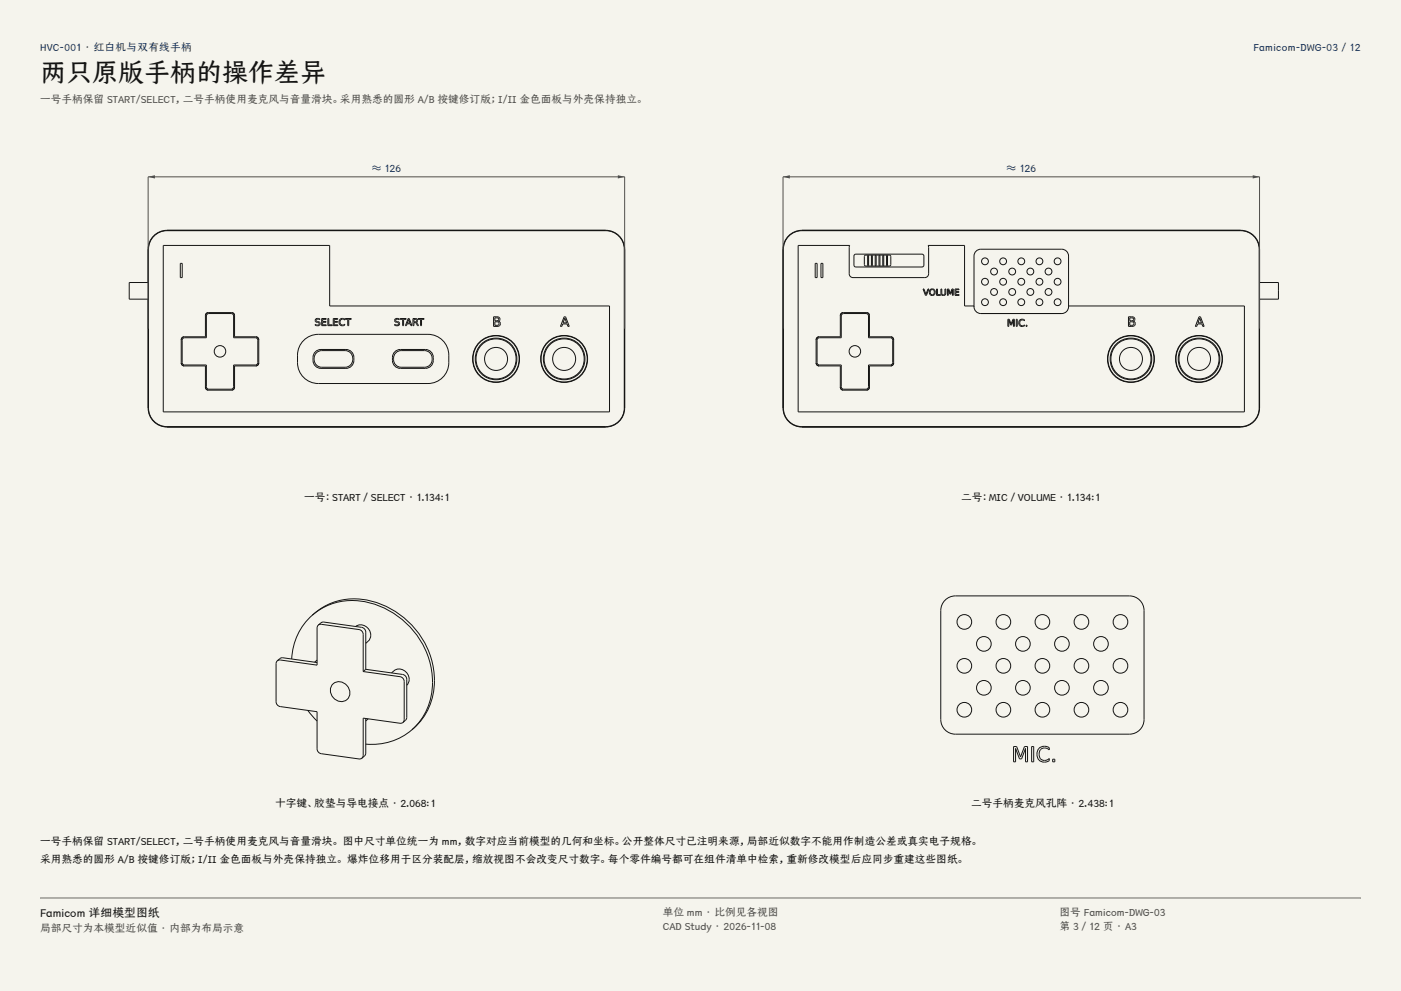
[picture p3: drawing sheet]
<svg xmlns="http://www.w3.org/2000/svg" width="420mm" height="297mm" viewBox="0 0 420 297" stroke-linecap="round" stroke-linejoin="round" font-family="sans-serif">
<g fill="#f5f4ed">
<path d="M0 0h420v297h-420z"/>
<path d="M12 12h396v275h-396z"/>
</g>
<g fill="none" stroke="#141413" stroke-width=".3">
<path d="M46.1 70.7a5.7 5.7 0 0 1 4-1.7h131.5a5.7 5.7 0 0 1 5.7 5.7v47.6a5.7 5.7 0 0 1-5.7 5.7h-131.5a5.7 5.7 0 0 1-5.7-5.7v-47.6a5.6 5.6 0 0 1 1.7-4zM46.1 70.8a5.5 5.5 0 0 1 4-1.7h131.5a5.6 5.6 0 0 1 5.5 5.6v47.6a5.6 5.6 0 0 1-5.5 5.6h-131.5a5.6 5.6 0 0 1-5.6-5.6v-47.6a5.5 5.5 0 0 1 1.6-3.9zM48.9 73.6h49.9v18.1h83.9v31.7h-133.8zM54.1 78.9h.5v4.3h-.5zM44.4 84.7h-5.7v5h5.7M61.9 93.9l.6-.2h6.9a.91 .91 0 0 1 .9 .9v6.3h6.4a.91 .91 0 0 1 .9 .9v7a.91 .91 0 0 1-.9 .9h-6.4v6.3a.91 .91 0 0 1-.9 .9h-6.9a.91 .91 0 0 1-.9-.9v-6.3h-6.4a.91 .91 0 0 1-.9-.9v-7a.91 .91 0 0 1 .9-.9h6.4v-6.3zM62.1 94.2l.5-.2h7l.4 .7v6.5h6.6l.6 .5v7.2l-.6 .5h-6.6v6.5l-.4 .7h-7.3l-.4-.7v-6.5h-6.6l-.6-.5v-7.2l.6-.5h6.6v-6.5zM94.7 95.6l.8-.1h.4v.3a.5 .5 0 0 0-.7-.2 .5 .5 0 0 0-.2 .7 .77 .77 0 0 1 1 .9 .77 .77 0 0 1-1.3 .4l-.2-.4a.59 .59 0 0 0 .7 .3 .59 .59 0 0 0 .4-.7l-.1-.1a.71 .71 0 0 1-.9-.3 .71 .71 0 0 1 .1-.8zM96.4 95.5h1.4v.2h-1.1v.6h1v.3h-1v.7h1.1v.3h-1.4zM98.3 95.5h.3v1.8h1v.3h-1.3zM99.9 95.5h1.4v.2h-1.1v.6h1v.3h-1v.7h1.1v.3h-1.4zM101.9 95.7a.83 .83 0 0 1 1.4 .2 .83 .83 0 0 0-1.1 0 .83 .83 0 0 0 0 1.2 .83 .83 0 0 0 1.1 0 .85 .85 0 0 1-.8 .6 .85 .85 0 0 1-.7-.6l-.1-.9z"/>
<path d="M103.5 95.5h1.8v.2h-.8v1.9h-.2v-1.9h-.8zM118.5 95.6l.8-.1h.4v.3a.5 .5 0 0 0-.7-.2 .5 .5 0 0 0-.2 .7 .77 .77 0 0 1 1 .9 .77 .77 0 0 1-1.3 .4l-.2-.4a.59 .59 0 0 0 .7 .3 .59 .59 0 0 0 .4-.7l-.1-.1a.71 .71 0 0 1-.8-.3 .71 .71 0 0 1 0-.8zM119.9 95.5h1.9v.2h-.8v1.9h-.3v-1.9h-.8zM122.4 95.5h.3l.8 2.1h-.3l-.2-.6h-1l-.2 .6h-.3zM122.5 95.7l.4 1.1h-.8zM123.8 95.5h.7a.6 .6 0 0 1 .6 .4 .6 .6 0 0 1-.3 .7l.7 1h-.4l-.3-.7-.4-.2h-.3v.9h-.3zM124.1 95.7h.4a.38 .38 0 0 1 .4 .4 .38 .38 0 0 1-.4 .4h-.4zM125.3 95.5h1.8v.2h-.7v1.9h-.3v-1.9h-.8zM148 94.9h1a.7 .7 0 0 1 .8 .5 .7 .7 0 0 1-.4 .9 .8 .8 0 0 1 .6 .9 .8 .8 0 0 1-1 .6h-1zM148.4 96.4h.6a.54 .54 0 0 1 .6 .6 .54 .54 0 0 1-.6 .5h-.6zM148.4 95.3h.5a.45 .45 0 0 1 .6 .4 .45 .45 0 0 1-.6 .4h-.5zM169.1 94.9h.5l1.1 2.9h-.5l-.2-.7h-1.3l-.3 .7h-.4z"/>
<path d="M169.3 95.3l.6 1.5h-1.1zM91 102a6.2 6.2 0 0 1 4.4-1.8h32.9a6.2 6.2 0 0 1 6.2 6.2 7.3 7.3 0 0 1-2.5 7.3 6.2 6.2 0 0 1-3.7 1.2h-32.9a6.2 6.2 0 0 1-6.2-6.2 7.5 7.5 0 0 1 1.8-6.7zM94.7 105.3l1.5-.6h7.5a2.87 2.87 0 0 1 2.4 2.9 2.87 2.87 0 0 1-2.4 2.8h-7.5a2.85 2.85 0 0 1-2.1-4.3zM94.8 105.7l1-.5 .6-.1h7.1a2.5 2.5 0 0 1 2.3 2.5 2.5 2.5 0 0 1-2.3 2.5h-7.1a2.54 2.54 0 0 1-2.1-1.7 2.54 2.54 0 0 1 .5-2.7zM118.5 105.3l1.5-.6h7.5a2.87 2.87 0 0 1 2.4 2.9 2.87 2.87 0 0 1-2.4 2.8h-7.5a2.85 2.85 0 0 1-2.1-4.3zM118.7 105.7l1-.5 .6-.1h7a2.5 2.5 0 0 1 2.3 2.5 2.5 2.5 0 0 1-2.3 2.5h-7a2.54 2.54 0 0 1-2.2-1.7 2.54 2.54 0 0 1 .6-2.7z"/>
<circle cx="65.9" cy="105.3" r="1.73"/>
<circle cx="148.7" cy="107.6" r="7.1"/>
<circle cx="148.7" cy="107.6" r="6.9"/>
<circle cx="148.7" cy="107.6" r="6.3"/>
<circle cx="148.7" cy="107.6" r="6"/>
<circle cx="148.7" cy="107.6" r="3.5"/>
<circle cx="169.1" cy="107.6" r="7.1"/>
<circle cx="169.1" cy="107.6" r="6.9"/>
<circle cx="169.1" cy="107.6" r="6.3"/>
<circle cx="169.1" cy="107.6" r="6"/>
<circle cx="169.1" cy="107.6" r="3.5"/>
</g>
<path d="M44.4 98.5v-45.5h142.9v45.5" fill="none" stroke="#504e49" stroke-width=".3"/>
<g fill="#504e49">
<path d="M44.4 53l2-.5v1z"/>
<path d="M185.2 52.5l2.1 .5-2.1 .5z"/>
</g>
<g fill="none" stroke="#141413" stroke-width=".3">
<path d="M236.4 70.7a5.7 5.7 0 0 1 4-1.7h131.5a5.7 5.7 0 0 1 5.7 5.7v47.6a5.7 5.7 0 0 1-5.7 5.7h-131.5a5.7 5.7 0 0 1-5.7-5.7v-47.6a5.6 5.6 0 0 1 1.7-4zM236.5 70.8a5.5 5.5 0 0 1 3.9-1.7h131.5a5.6 5.6 0 0 1 5.6 5.6v47.6a5.6 5.6 0 0 1-5.6 5.6h-131.5a5.6 5.6 0 0 1-5.5-5.6v-47.6a5.5 5.5 0 0 1 1.6-3.9zM244.4 78.9h.6v4.3h-.6zM246.1 78.9h.6v4.3h-.6zM256.1 76.4l.5-.2h19.8l.6 .5v2.8l-.6 .5h-19.8l-.6-.5zM259.3 76.5h7.5l.3 .4-.1 2.6-.4 .2h-7.3l-.2-.4v-2.4zM260.1 79.6h.1M260.1 76.6v3M260.2 76.6h-.1M260.2 79.6h.1M260.2 76.6h.1M260.3 76.6h.1"/>
<path d="M260.4 79.6h-.1M260.4 76.6v3M261.2 79.6h.1M261.2 76.6v3M261.3 76.6h-.1M261.3 79.6h.2M261.3 76.6h.2M261.5 76.6h.1M261.5 79.6h.1M261.5 76.6v3M262.4 79.6h.1M262.4 76.6v3"/>
<path d="M262.4 76.6h.1M262.4 76.6h.3v3h-.3M263.5 76.6h.3l-.1 3h-.2zM264.7 76.6h.2v3h-.3zM265.8 76.6h.3l-.1 3h-.2zM292.6 75.3l1.4-.6h24.3a2.04 2.04 0 0 1 2 2v15.2a2.04 2.04 0 0 1-2 2.1h-24.3a2.04 2.04 0 0 1-2-2.1v-15.2zM252.2 93.9l.6-.2h6.9a.91 .91 0 0 1 .9 .9v6.3h6.4a.91 .91 0 0 1 .9 .9v7a.91 .91 0 0 1-.9 .9h-6.4v6.3a.91 .91 0 0 1-.9 .9h-6.9a.91 .91 0 0 1-.9-.9v-6.3h-6.3a.91 .91 0 0 1-.9-.9v-7a.91 .91 0 0 1 .9-.9h6.3v-6.3zM252.4 94.2l.5-.2h7l.5 .7v6.5h6.5l.7 .5v7.2l-.7 .5h-6.5v6.5l-.5 .7h-7.3l-.4-.7v-6.5h-6.5l-.7-.5v-7.2l.7-.5h6.5v-6.5zM276.7 86.6h.3l.6 1.6 .6-1.6h.3l-.8 1.9h-.3zM280.8 86.6h.2v1.7h1v.2h-1.2zM282.1 86.6h.2v1.2a.48 .48 0 0 0 .5 .6 .48 .48 0 0 0 .5-.6v-1.2h.2v1.2a.73 .73 0 0 1-.7 .8 .73 .73 0 0 1-.7-.8zM284 86.6h.4l.5 1.3 .5-1.3h.4v1.9h-.3v-1.7l-.5 1.4h-.2l-.5-1.4v1.7h-.3z"/>
<path d="M286.3 86.6h1.2v.2h-.9v.6h.9v.2h-.9v.7h.9v.2h-1.2zM292 91.7h-2.8v-18.1h-11l.2 8.5-.2 .6-.9 .5-21.9-.1-.6-.4-.2-.6 .1-8.5h-15.4v49.8h133.8v-31.7h-52.8M302.1 95.7h.5l.5 1.4 .6-1.4h.4v2.1h-.3v-1.9l-.5 1.5h-.3l-.6-1.5v1.9h-.3zM304.7 95.7h.3v2.1h-.3zM305.7 95.9a.83 .83 0 0 1 1.4 .3 .83 .83 0 0 0-1.1 0 .83 .83 0 0 0 0 1.1 .83 .83 0 0 0 1.1 .1 .85 .85 0 0 1-.8 .5 .85 .85 0 0 1-.8-.6l-.1-.9zM307.6 97.5h.3v.3h-.3zM338.3 94.9h1a.7 .7 0 0 1 .9 .5 .7 .7 0 0 1-.5 .9 .8 .8 0 0 1 .6 .9 .8 .8 0 0 1-1 .6h-1zM338.7 96.4h.6a.54 .54 0 0 1 .6 .6 .54 .54 0 0 1-.6 .5h-.6zM338.7 95.3h.6a.45 .45 0 0 1 .5 .4 .45 .45 0 0 1-.5 .4h-.6zM359.4 94.9h.5l1.1 2.9h-.4l-.3-.7h-1.3l-.2 .7h-.5zM359.7 95.3l.5 1.5h-1.1zM377.6 84.7h5.7v2.1v2.9h-5.7"/>
<circle cx="295.3" cy="78.3" r="1.02"/>
<circle cx="300.7" cy="78.3" r="1.02"/>
<circle cx="306.2" cy="78.3" r="1.02"/>
<circle cx="311.6" cy="78.3" r="1.02"/>
<circle cx="317" cy="78.3" r="1.02"/>
<circle cx="279.5" cy="87.5" r=".96"/>
<circle cx="279.5" cy="87.5" r=".72"/>
<circle cx="295.3" cy="84.4" r="1.02"/>
<circle cx="295.3" cy="90.6" r="1.02"/>
<circle cx="298" cy="87.5" r="1.02"/>
<circle cx="298" cy="81.4" r="1.02"/>
<circle cx="300.7" cy="84.4" r="1.02"/>
<circle cx="300.7" cy="90.6" r="1.02"/>
<circle cx="303.4" cy="87.5" r="1.02"/>
<circle cx="303.4" cy="81.4" r="1.02"/>
<circle cx="306.2" cy="84.4" r="1.02"/>
<circle cx="306.2" cy="90.6" r="1.02"/>
<circle cx="308.9" cy="87.5" r="1.02"/>
<circle cx="308.9" cy="81.4" r="1.02"/>
<circle cx="311.6" cy="84.4" r="1.02"/>
<circle cx="311.6" cy="90.6" r="1.02"/>
<circle cx="314.3" cy="87.5" r="1.02"/>
<circle cx="314.3" cy="81.4" r="1.02"/>
<circle cx="317" cy="84.4" r="1.02"/>
<circle cx="317" cy="90.6" r="1.02"/>
<circle cx="256.3" cy="105.3" r="1.73"/>
<circle cx="339" cy="107.6" r="7.1"/>
<circle cx="339" cy="107.6" r="6.9"/>
<circle cx="339" cy="107.6" r="6.3"/>
<circle cx="339" cy="107.6" r="6"/>
<circle cx="339" cy="107.6" r="3.5"/>
<circle cx="359.4" cy="107.6" r="7.1"/>
<circle cx="359.4" cy="107.6" r="6.9"/>
<circle cx="359.4" cy="107.6" r="6.3"/>
<circle cx="359.4" cy="107.6" r="6"/>
<circle cx="359.4" cy="107.6" r="3.5"/>
</g>
<path d="M234.7 98.5v-45.5h142.9v45.5" fill="none" stroke="#504e49" stroke-width=".3"/>
<g fill="#504e49">
<path d="M234.7 53l2.1-.5v1z"/>
<path d="M375.6 52.5l2 .5-2 .5z"/>
</g>
<g fill="none" stroke="#141413" stroke-width=".3">
<path d="M283.6 179.6a4.4 4.4 0 0 1 2.8-1h52.2a4.4 4.4 0 0 1 4.4 4.4v32.6a4.4 4.4 0 0 1-4.4 4.4h-52.2a4.4 4.4 0 0 1-4.4-4.4v-32.6a4.4 4.4 0 0 1 1.6-3.4zM83.1 198l-.3 .9v11.4l.5 1.1 .7 .4 11.1 1.5v11.1l.2 .8 .6 .6 11.7 1.7 .9-.3M83.1 198a1.8 1.8 0 0 1 1.7-.9l10.3 1.5M93.6 184.4a19.7 19.7 0 0 1 23-1.4 23.9 23.9 0 0 1 11.7 28.9l-1.1 2.2-1.3 2-2.4 2.6M93.6 184.4a18.4 18.4 0 0 0-6.2 13.1M93.6 184.4a19.2 19.2 0 0 1 21.7-2.9 24.1 24.1 0 0 1 13.6 29.9 17.9 17.9 0 0 1-5.4 7.3M95 197.8l-.7 .7M95.1 197.8h-.1M95.4 187.3l-.3 .9v11.1l-11.1-1.5-.9 .2M95.4 187.3l.9-.2 11.3 1.6 .8 .3 .5 1.1v11.2M95.4 187.3a1.8 1.8 0 0 1 1.7-.9l11.3 1.6 .7 .4 .5 1v11.2M106.6 187.8a2.94 2.94 0 0 1 4.1 .9 2.94 2.94 0 0 1-1.1 4.1"/>
<path d="M92.3 212.9l2.8 3.2M99.9 204.9a3.2 3.2 0 0 1 4.1 .6 3.2 3.2 0 0 1 0 4.2 3.2 3.2 0 0 1-4.1-.6 3.2 3.2 0 0 1 0-4.2zM108.9 201.3l11 1.5 1 .7 .3 .7v11.5l-.4 .8M109.6 200.6l11.1 1.5 1 .7 .2 .8v11.4a1.8 1.8 0 0 1-1.1 1.5M109.6 215.3v10.4a1.8 1.8 0 0 1-1.1 1.5M109.6 200.6l-.7 .7M110.4 215.4l-.8 .7M117.4 201.7a2.94 2.94 0 0 1 4.1-.5 2.94 2.94 0 0 1 .4 4.2M120.8 216.5l-.9 .3-11-1.6v11.2l-.4 .8M123.5 218.7a18.4 18.4 0 0 1-13.9 4.3M303.9 223.7h.9l1.1 3.2 1.2-3.2h.9v4.6h-.6v-4l-1.1 3.1h-.7l-1.1-3.1v4h-.6zM309.3 223.7h.6v4.6h-.6z"/>
<path d="M311.5 224.3a2.53 2.53 0 0 1 3.1-.2v.6a1.81 1.81 0 0 0-2.5-.2 1.81 1.81 0 0 0-.5 2.3 1.77 1.77 0 0 0 3 .5v.7a2.39 2.39 0 0 1-3.2-.3 2.39 2.39 0 0 1-.2-3.1zM315.6 227.5h.6v.8h-.6z"/>
<circle cx="289.1" cy="199.6" r="2.2"/>
<circle cx="289.1" cy="186.4" r="2.2"/>
<circle cx="294.9" cy="193" r="2.2"/>
<circle cx="300.8" cy="199.6" r="2.2"/>
<circle cx="300.8" cy="186.4" r="2.2"/>
<circle cx="306.6" cy="193" r="2.2"/>
<circle cx="312.5" cy="199.6" r="2.2"/>
<circle cx="312.5" cy="186.4" r="2.2"/>
<circle cx="318.3" cy="193" r="2.2"/>
<circle cx="324.2" cy="199.6" r="2.2"/>
<circle cx="324.2" cy="186.4" r="2.2"/>
<circle cx="330" cy="193" r="2.2"/>
<circle cx="335.9" cy="199.6" r="2.2"/>
<circle cx="335.9" cy="186.4" r="2.2"/>
<circle cx="289.1" cy="212.7" r="2.2"/>
<circle cx="294.9" cy="206.1" r="2.2"/>
<circle cx="300.8" cy="212.7" r="2.2"/>
<circle cx="306.6" cy="206.1" r="2.2"/>
<circle cx="312.5" cy="212.7" r="2.2"/>
<circle cx="318.3" cy="206.1" r="2.2"/>
<circle cx="324.2" cy="212.7" r="2.2"/>
<circle cx="330" cy="206.1" r="2.2"/>
<circle cx="335.9" cy="212.7" r="2.2"/>
</g>
<path d="M12 269.3h396zM12 269h396v.3h-396z" fill-rule="evenodd" fill="#504e49"/>
<text font-size="7.8" fill="#141413" x="12" y="24.7">两只原版手柄的操作差异</text>
<text font-size="3.5" fill="#141413" x="12" y="274.9">Famicom 详细模型图纸</text>
<g font-size="3.2" fill="#1b365d">
<text x="12" y="15.3">HVC-001 · 红白机与双有线手柄</text>
<text x="375.7" y="15.3">Famicom-DWG-03 / 12</text>
<text x="111.4" y="51.4">≈ 126</text>
<text x="301.7" y="51.4">≈ 126</text>
</g>
<g font-size="3.2" fill="#504e49">
<text x="12" y="30.9">一号手柄保留 START/SELECT，二号手柄使用麦克风与音量滑块。采用熟悉的圆形 A/B 按键修订版；I/II 金色面板与外壳保持独立。</text>
<text x="198.7" y="274.5">单位 mm · 比例见各视图</text>
<text x="317.6" y="274.5">图号 Famicom-DWG-03</text>
<text x="12" y="279.3">局部尺寸为本模型近似值 · 内部为布局示意</text>
<text x="198.7" y="278.8">CAD Study · 2026-11-08</text>
<text x="317.6" y="278.8">第 3 / 12 页 · A3</text>
</g>
<g font-size="3.2" fill="#141413">
<text x="91.2" y="150">一号：START / SELECT · 1.134:1</text>
<text x="288.2" y="150">二号：MIC / VOLUME · 1.134:1</text>
<text x="82.5" y="242">十字键、胶垫与导电接点 · 2.068:1</text>
<text x="291.1" y="242">二号手柄麦克风孔阵 · 2.438:1</text>
<text x="12" y="253.3">一号手柄保留 START/SELECT，二号手柄使用麦克风与音量滑块。 图中尺寸单位统一为 mm，数字对应当前模型的几何和坐标。公开整体尺寸已注明来源，局部近似数字不能用作制造公差或真实电子规格。</text>
<text x="12" y="258.6">采用熟悉的圆形 A/B 按键修订版；I/II 金色面板与外壳保持独立。 爆炸位移用于区分装配层，缩放视图不会改变尺寸数字。每个零件编号都可在组件清单中检索，重新修改模型后应同步重建这些图纸。</text>
</g>
</svg>
